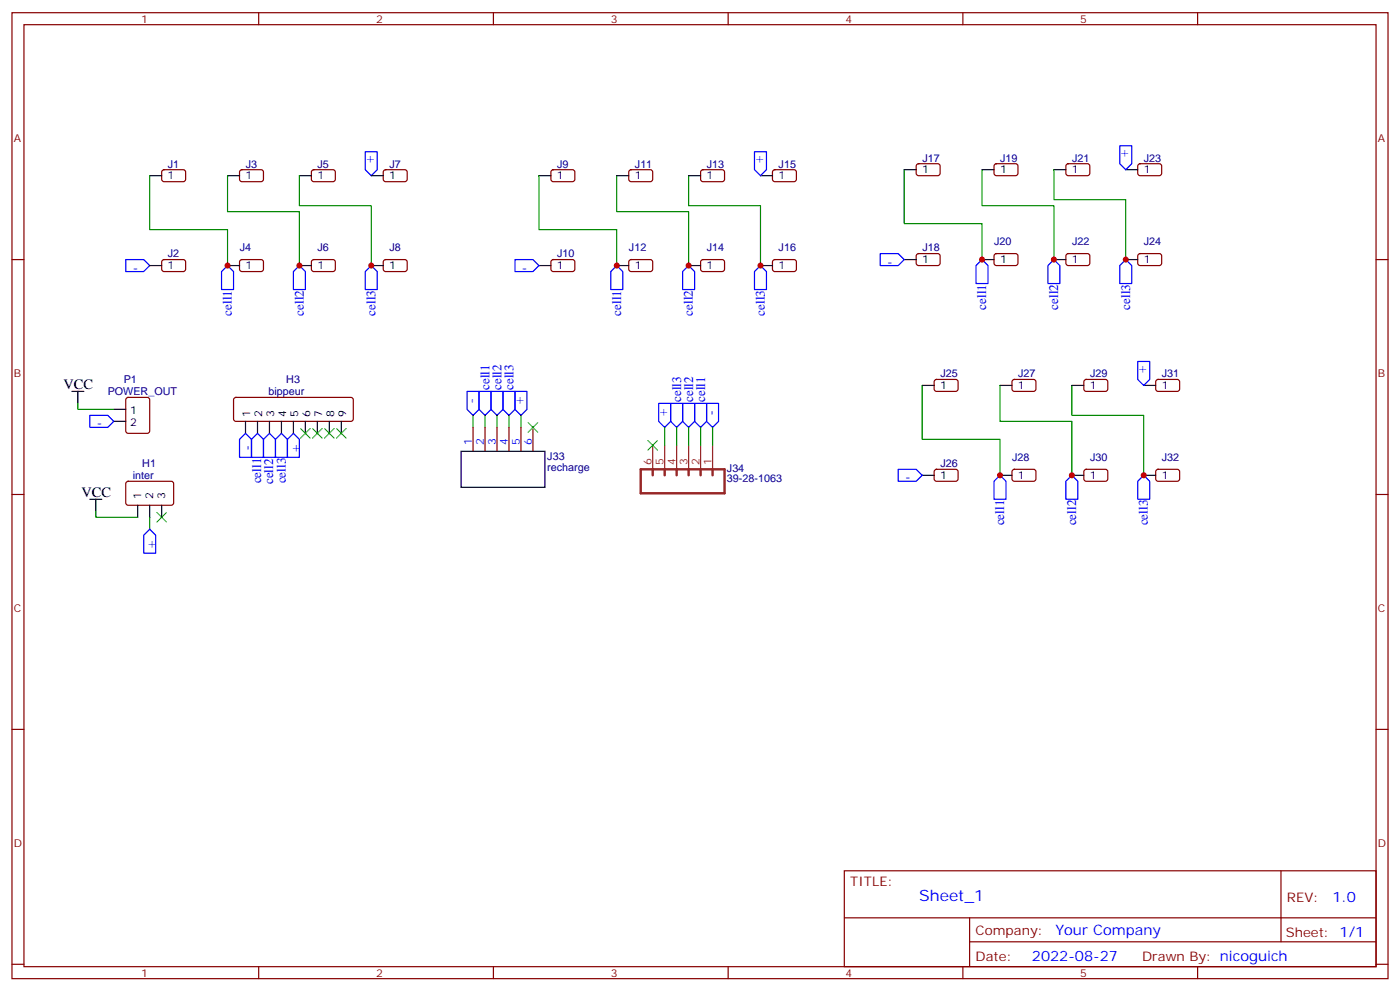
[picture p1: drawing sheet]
<svg xmlns="http://www.w3.org/2000/svg" width="412mm" height="292mm" viewBox="0 0 412 292" stroke-linecap="round" stroke-linejoin="round" font-family="sans-serif">
<g fill="none" stroke="#870000" stroke-width=".35">
<path d="M3.5 3.7h405.4v284.4h-405.4zM7.1 7.3h398.2v277.3h-398.2zM76.2 3.7v3.6M145.3 3.7v3.6M214.5 3.7v3.6M283.6 3.7v3.6M352.8 3.7v3.6M47.9 50.2l.4-.2h5.9l.5 .7-.1 2.4-.6 .4-5.9-.1-.5-.6v-2.1zM70.8 50.2l.5-.2h5.9l.4 .7-.1 2.4-.6 .4-5.9-.1-.4-.6v-2.1zM92 50.2l.4-.2h5.9l.5 .7-.1 2.4-.6 .4-5.9-.1-.5-.6v-2.1zM113.1 50.2l.5-.2h5.9l.4 .7v2.4l-.7 .4-5.9-.1-.4-.6v-2.1zM162.5 50.2l.5-.2h5.9l.4 .7v2.4l-.7 .4-5.9-.1-.4-.6v-2.1z"/>
<path d="M185.4 50.2l.5-.2h5.9l.5 .7-.1 2.4-.6 .4-6-.1-.4-.6v-2.1zM206.6 50.2l.5-.2h5.9l.4 .7v2.4l-.7 .4-5.9-.1-.4-.6v-2.1zM227.8 50.2l.4-.2h6l.4 .7-.1 2.4-.6 .4-5.9-.1-.5-.6v-2.1zM270.1 48.4l.5-.2h5.9l.4 .7v2.4l-.7 .4h-5.9l-.4-.7v-2.1zM293 48.4l.5-.2h5.9l.5 .7-.1 2.4-.6 .4h-6l-.4-.7v-2.1zM314.2 48.4l.5-.2h5.9l.4 .7v2.4l-.7 .4h-5.9l-.4-.7v-2.1zM335.4 48.4l.4-.2h6l.4 .7-.1 2.4-.6 .4h-5.9l-.5-.7v-2.1zM3.5 76.4h3.6M47.9 76.6l.4-.2 5.9 .1 .5 .6-.1 2.4-.6 .4h-5.9l-.5-.7v-2.1zM70.8 76.6l.5-.2 5.9 .1 .4 .6-.1 2.4-.6 .4h-5.9l-.4-.7v-2.1zM92 76.6l.4-.2 5.9 .1 .5 .6-.1 2.4-.6 .4h-5.9l-.5-.7v-2.1zM113.1 76.6l.5-.2 5.9 .1 .4 .6v2.4l-.7 .4h-5.9l-.4-.7v-2.1z"/>
<path d="M162.5 76.6l.5-.2 5.9 .1 .4 .6v2.4l-.7 .4h-5.9l-.4-.7v-2.1zM185.4 76.6l.5-.2 5.9 .1 .5 .6-.1 2.4-.6 .4h-6l-.4-.7v-2.1zM206.6 76.6l.5-.2 5.9 .1 .4 .6v2.4l-.7 .4h-5.9l-.4-.7v-2.1zM227.8 76.6l.4-.2 6 .1 .4 .6-.1 2.4-.6 .4h-5.9l-.5-.7v-2.1zM270.1 74.9l.5-.3 5.9 .1 .4 .7v2.3l-.7 .5-5.9-.1-.4-.6v-2.1zM293 74.9l.5-.3 5.9 .1 .5 .7-.1 2.3-.6 .5-6-.1-.4-.6v-2.1zM314.2 74.9l.5-.3 5.9 .1 .4 .7v2.3l-.7 .5-5.9-.1-.4-.6v-2.1zM335.4 74.9l.4-.3 6 .1 .4 .7-.1 2.3-.6 .5-5.9-.1-.5-.6v-2.1zM405.3 76.4h3.6M37.3 117.2l.4-.2h5.7l.6 .4 .1 9.5-.5 .6-5.9 .1-.6-.5-.1-9.4zM69 117.2l.5-.2h33.9l.5 .2 .2 .5v5.6l-.3 .5-.4 .2h-33.9l-.5-.2-.2-.5v-5.6zM275.4 111.9l.5-.2h5.9l.4 .7v2.4l-.7 .4h-5.9l-.4-.7v-2.1z"/>
<path d="M298.3 111.9l.5-.2h5.9l.5 .7-.1 2.4-.7 .4h-5.9l-.4-.7v-2.1zM319.5 111.9l.5-.2h5.9l.4 .7v2.4l-.7 .4h-5.9l-.4-.7v-2.1zM340.7 111.9l.4-.2h6l.4 .7-.1 2.4-.6 .4h-5.9l-.5-.7v-2.1zM139.3 125.8v7.1M142.9 125.8v7.1M146.4 125.8v7.1M149.9 125.8v7.1M153.5 125.8v7.1M157 125.8v7.1M275.4 138.4l.5-.3 5.9 .1 .4 .7v2.3l-.7 .5-5.9-.1-.4-.6v-2.1zM298.3 138.4l.5-.3 5.9 .1 .5 .7-.1 2.3-.7 .5-5.9-.1-.4-.6v-2.1zM319.5 138.4l.5-.3 5.9 .1 .4 .7v2.3l-.7 .5-5.9-.1-.4-.6v-2.1z"/>
<path d="M340.7 138.4l.4-.3 6 .1 .4 .7-.1 2.3-.6 .5-5.9-.1-.5-.6v-2.1zM3.5 145.6h3.6M37.3 141.9l.4-.2h13l.5 .7-.1 5.9-.7 .4h-12.9l-.5-.7v-5.6zM405.3 145.6h3.6M3.5 214.7h3.6M405.3 214.7h3.6M248.7 256.3h156.6v28.3h-156.6zM377.3 256.4v20.8M248.7 270.2h156.5M285.6 277.2h119.6M285.6 270.2v14.1M3.5 283.8h3.6"/>
<path d="M76.2 284.6v3.5M145.3 284.6v3.5M214.5 284.6v3.5M283.6 284.6v3.5M352.8 284.6v3.5M405.3 283.8h3.6"/>
</g>
<g fill="none" stroke="#00f" stroke-width=".35">
<path d="M107.6 44.7h3.5v5.3l-1.7 1.7-1.8-1.7zM222.2 44.7h3.6v5.3l-1.8 1.7-1.8-1.7zM329.8 42.9h3.6v5.3l-1.8 1.8-1.8-1.8zM37 76.4h5.3l1.8 1.8-1.8 1.7h-5.3zM67 78.2l1.8 1.7v5.3h-3.5v-5.3zM88.2 78.2l1.8 1.7v5.3h-3.6v-5.3zM109.4 78.2l1.7 1.7v5.3h-3.5v-5.3zM151.7 76.4h5.3l1.7 1.8-1.7 1.7h-5.3zM181.7 78.2l1.7 1.7v5.3h-3.5v-5.3zM202.8 78.2l1.8 1.7v5.3h-3.5v-5.3zM224 78.2l1.8 1.7v5.3h-3.6v-5.3zM259.3 74.6h5.3l1.7 1.8-1.7 1.8h-5.3z"/>
<path d="M289.3 76.4l1.7 1.8v5.3h-3.5v-5.3zM310.4 76.4l1.8 1.8v5.3h-3.5v-5.3zM329.8 78.2l1.8-1.8 1.8 1.8v5.3h-3.6zM137.6 115.2h3.5v5.3l-1.8 1.8-1.7-1.8zM141.1 115.2h3.5v5.3l-1.7 1.8-1.8-1.8zM144.6 115.2h3.6v5.3l-1.8 1.8-1.8-1.8zM148.2 115.2h3.5v5.3l-1.8 1.8-1.7-1.8zM151.7 115.2h3.5v5.3l-1.7 1.8-1.8-1.8zM194 118.7h3.6v5.3l-1.8 1.8-1.8-1.8zM197.6 118.7h3.5v5.3l-1.8 1.8-1.7-1.8zM201.1 118.7h3.5v5.3l-1.8 1.8-1.7-1.8zM204.6 118.7h3.5v5.3l-1.7 1.8-1.8-1.8z"/>
<path d="M208.1 118.7h3.6v5.3l-1.8 1.8-1.8-1.8zM335.1 106.4h3.6v5.3l-1.8 1.8-1.8-1.8zM26.5 122.3h5.2l1.8 1.7-1.8 1.8h-5.2zM70.6 129.3l1.7-1.7 1.8 1.7v5.3h-3.5zM75.8 127.6l1.8 1.7v5.3h-3.5v-5.3zM79.4 127.6l1.7 1.7v5.3h-3.5v-5.3zM82.9 127.6l1.8 1.7v5.3h-3.6v-5.3zM86.4 127.6l1.8 1.7v5.3h-3.5v-5.3zM264.6 138.1h5.3l1.7 1.8-1.7 1.8h-5.3zM294.6 139.9l1.7 1.8v5.3h-3.5v-5.3zM315.7 139.9l1.8 1.8v5.3h-3.5v-5.3zM42.3 157.6l1.8-1.8 1.8 1.8v5.2h-3.6z"/>
<path d="M335.1 141.7l1.8-1.8 1.8 1.8v5.3h-3.6z"/>
</g>
<g fill="none" stroke="#000" stroke-width=".35">
<path d="M44.1 51.7h3.5M67 51.7h3.6M88.2 51.7h3.5M109.4 51.7h3.5M158.7 51.7h3.6M181.7 51.7h3.5M202.8 51.7h3.6M224 51.7h3.5M266.3 50h3.6M289.3 50h3.5M310.4 50h3.6M331.6 50h3.5"/>
<path d="M44.1 78.2h3.5M67 78.2h3.6M88.2 78.2h3.5M109.4 78.2h3.5M158.7 78.2h3.6M181.7 78.2h3.5M202.8 78.2h3.6M224 78.2h3.5M266.3 76.4h3.6M289.3 76.4h3.5M310.4 76.4h3.6M331.6 76.4h3.5"/>
<path d="M21.2 115.2h3.5M22.9 115.2v3.5M271.6 113.5h3.6M294.6 113.5h3.5M315.7 113.5h3.6M336.9 113.5h3.5M33.5 120.5h3.5M33.5 124h3.5M72.3 124v3.6M75.8 124v3.6M79.4 124v3.6M82.9 124v3.6"/>
<path d="M86.4 124v3.6M90 124v3.6M93.5 124v3.6M97 124v3.6M100.5 124v3.6M135.8 132.9h24.7v10.5h-24.7zM271.6 139.9h3.6M294.6 139.9h3.5M315.7 139.9h3.6M336.9 139.9h3.5M26.5 147h3.5M28.2 147v3.5"/>
<path d="M40.6 148.7v3.6M44.1 148.7v3.6M47.6 148.7v3.6"/>
</g>
<g fill="none" stroke="#008700" stroke-width=".35">
<path d="M44.1 51.7v15.9h22.9v10.6M67 51.7v10.6h21.2v15.9M88.2 51.7v8.8h21.2v17.7M158.7 51.7v15.9h23v10.6M181.7 51.7v10.6h21.1v15.9M202.8 51.7v8.8h21.2v17.7M266.3 50v15.8h23v10.6M289.3 50v10.5h21.1v15.9M310.4 50v8.8h21.2v17.6M22.9 118.7v1.8h10.6M271.6 113.5v15.8h23v10.6M294.6 113.5v10.5h21.1v15.9"/>
<path d="M315.7 113.5v8.8h21.2v17.6M139.3 122.3v3.5M142.9 122.3v3.5M146.4 122.3v3.5M149.9 122.3v3.5M153.5 122.3v3.5M195.8 125.8v5.3M199.3 125.8v5.3M202.8 125.8v5.3M206.4 125.8v5.3M209.9 125.8v5.3M28.2 150.5v1.8h12.4"/>
<path d="M44.1 152.3v3.5"/>
</g>
<g fill="none" stroke="#3c3" stroke-width=".35">
<path d="M88.5 126.2l2.9 2.8M91.4 126.2l-2.9 2.8M92.1 126.2l2.8 2.8M94.9 126.2l-2.8 2.8M95.6 126.2l2.8 2.8M98.4 126.2l-2.8 2.8M99.1 126.2l2.9 2.8M102 126.2l-2.9 2.8M155.6 124.4l2.8 2.8M158.4 124.4l-2.8 2.8M190.9 129.7l2.8 2.8M193.7 129.7l-2.8 2.8"/>
<path d="M46.2 150.8l2.8 2.9M49 150.8l-2.8 2.9"/>
</g>
<path d="M188.7 138.1h24.7v7.1h-24.7zM192.3 138.1v1.8M195.8 138.1v1.8M199.3 138.1v1.8M202.8 138.1v1.8M206.4 138.1v1.8M209.9 138.1v1.8" fill="none" stroke="#8c2424" stroke-width=".71"/>
<path d="M192.3 131.1v7M195.8 131.1v7M199.3 131.1v7M202.8 131.1v7M206.4 131.1v7M209.9 131.1v7" fill="none" stroke="#8c2424" stroke-width=".35"/>
<g fill="#c00">
<circle cx="67" cy="78.2" r=".88"/>
<circle cx="88.2" cy="78.2" r=".88"/>
<circle cx="109.4" cy="78.2" r=".88"/>
<circle cx="224" cy="78.2" r=".88"/>
<circle cx="202.8" cy="78.2" r=".88"/>
<circle cx="181.7" cy="78.2" r=".88"/>
<circle cx="331.6" cy="76.4" r=".88"/>
<circle cx="310.4" cy="76.4" r=".88"/>
<circle cx="289.3" cy="76.4" r=".88"/>
<circle cx="336.9" cy="139.9" r=".88"/>
<circle cx="315.7" cy="139.9" r=".88"/>
<circle cx="294.6" cy="139.9" r=".88"/>
</g>
<text font-size="4.6" fill="#00f" x="270.8" y="265.4">Sheet_1</text>
<g font-size="4.2">
<text x="18.7" y="114.5">VCC</text>
<text x="24" y="146.3">VCC</text>
</g>
<g font-size="4.2" fill="#00f">
<text x="392.5" y="265.6">1.0</text>
<text x="310.9" y="275.2">Your Company</text>
<text x="304" y="283">2022-08-27</text>
</g>
<g font-size="3.9" fill="#00f">
<text x="332.4" y="46.3" transform="rotate(-90 332.4 46.3)">+</text>
<text x="110.1" y="48.1" transform="rotate(-90 110.1 48.1)">+</text>
<text x="224.8" y="48.1" transform="rotate(-90 224.8 48.1)">+</text>
<text x="39.3" y="79.9">-</text>
<text x="153.9" y="79.9">-</text>
<text x="261.5" y="78.2">-</text>
<text x="68.3" y="92.9" transform="rotate(-90 68.3 92.9)">cell1</text>
<text x="89.5" y="92.9" transform="rotate(-90 89.5 92.9)">cell2</text>
<text x="110.6" y="92.9" transform="rotate(-90 110.6 92.9)">cell3</text>
<text x="182.9" y="92.9" transform="rotate(-90 182.9 92.9)">cell1</text>
<text x="204.1" y="92.9" transform="rotate(-90 204.1 92.9)">cell2</text>
<text x="225.3" y="92.9" transform="rotate(-90 225.3 92.9)">cell3</text>
<text x="290.5" y="91.2" transform="rotate(-90 290.5 91.2)">cell1</text>
<text x="311.7" y="91.2" transform="rotate(-90 311.7 91.2)">cell2</text>
<text x="332.9" y="91.2" transform="rotate(-90 332.9 91.2)">cell3</text>
<text x="337.7" y="109.8" transform="rotate(-90 337.7 109.8)">+</text>
<text x="140.1" y="118.7" transform="rotate(-90 140.1 118.7)">-</text>
<text x="144.2" y="114.8" transform="rotate(-90 144.2 114.8)">cell1</text>
<text x="147.8" y="114.8" transform="rotate(-90 147.8 114.8)">cell2</text>
<text x="151.3" y="114.8" transform="rotate(-90 151.3 114.8)">cell3</text>
<text x="154.2" y="118.9" transform="rotate(-90 154.2 118.9)">+</text>
<text x="200.7" y="118.4" transform="rotate(-90 200.7 118.4)">cell3</text>
<text x="204.2" y="118.4" transform="rotate(-90 204.2 118.4)">cell2</text>
<text x="207.7" y="118.4" transform="rotate(-90 207.7 118.4)">cell1</text>
<text x="28.7" y="125.8">-</text>
<text x="196.6" y="122.4" transform="rotate(-90 196.6 122.4)">+</text>
<text x="210.7" y="122.3" transform="rotate(-90 210.7 122.3)">-</text>
<text x="74" y="132.5" transform="rotate(-90 74 132.5)">-</text>
<text x="88.3" y="133.2" transform="rotate(-90 88.3 133.2)">+</text>
<text x="77" y="142.3" transform="rotate(-90 77 142.3)">cell1</text>
<text x="80.5" y="142.5" transform="rotate(-90 80.5 142.5)">cell2</text>
<text x="84.2" y="142.3" transform="rotate(-90 84.2 142.3)">cell3</text>
<text x="266.8" y="141.7">-</text>
<text x="295.8" y="154.7" transform="rotate(-90 295.8 154.7)">cell1</text>
<text x="317" y="154.7" transform="rotate(-90 317 154.7)">cell2</text>
<text x="338.2" y="154.7" transform="rotate(-90 338.2 154.7)">cell3</text>
<text x="45.8" y="161.3" transform="rotate(-90 45.8 161.3)">+</text>
</g>
<g font-size="3.9" fill="#800">
<text x="250.5" y="260.9">TITLE:</text>
<text x="379.1" y="265.6">REV:</text>
<text x="287.4" y="275.1">Company:</text>
<text x="378.7" y="275.7">Sheet: 1/1</text>
<text x="287.4" y="282.8">Date:</text>
<text x="336.4" y="282.9">Drawn By: nicoguich</text>
</g>
<g font-size="3.2" fill="#800">
<text x="41.6" y="6.7">1</text>
<text x="110.8" y="6.7">2</text>
<text x="179.9" y="6.7">3</text>
<text x="249.1" y="6.7">4</text>
<text x="318.2" y="6.7">5</text>
<text x="4.1" y="41.8">A</text>
<text x="405.9" y="41.8">A</text>
<text x="4.1" y="111">B</text>
<text x="405.9" y="111">B</text>
<text x="4.1" y="180.1">C</text>
<text x="405.9" y="180.1">C</text>
<text x="4.1" y="249.3">D</text>
<text x="405.9" y="249.3">D</text>
<text x="41.6" y="287.5">1</text>
<text x="110.8" y="287.5">2</text>
<text x="179.9" y="287.5">3</text>
<text x="249.1" y="287.5">4</text>
<text x="318.2" y="287.5">5</text>
</g>
<g font-size="3.2" fill="#000080">
<text x="271.7" y="47.6">J17</text>
<text x="294.6" y="47.6">J19</text>
<text x="315.8" y="47.6">J21</text>
<text x="337" y="47.6">J23</text>
<text x="49.5" y="49.3">J1</text>
<text x="72.4" y="49.3">J3</text>
<text x="93.5" y="49.3">J5</text>
<text x="114.7" y="49.3">J7</text>
<text x="164.1" y="49.3">J9</text>
<text x="187" y="49.3">J11</text>
<text x="208.2" y="49.3">J13</text>
<text x="229.4" y="49.3">J15</text>
<text x="49.5" y="75.8">J2</text>
<text x="70.6" y="74">J4</text>
<text x="93.6" y="74">J6</text>
<text x="114.7" y="74">J8</text>
<text x="164.1" y="75.8">J10</text>
<text x="185.3" y="74">J12</text>
<text x="208.2" y="74">J14</text>
<text x="229.4" y="74">J16</text>
<text x="271.7" y="74">J18</text>
<text x="292.9" y="72.3">J20</text>
<text x="315.8" y="72.3">J22</text>
<text x="337" y="72.3">J24</text>
<text x="36.4" y="112.7">P1</text>
<text x="84.3" y="112.7">H3</text>
<text x="277" y="111.1">J25</text>
<text x="299.9" y="111.1">J27</text>
<text x="321.1" y="111.1">J29</text>
<text x="342.3" y="111.1">J31</text>
<text x="31.7" y="116.4">POWER_OUT</text>
<text x="79.1" y="116.3">bippeur</text>
<text x="41.9" y="137.4">H1</text>
<text x="161.2" y="135.3">J33</text>
<text x="277" y="137.5">J26</text>
<text x="298.2" y="135.8">J28</text>
<text x="321.1" y="135.8">J30</text>
<text x="342.3" y="135.8">J32</text>
<text x="39.2" y="141">inter</text>
<text x="161.2" y="138.5">recharge</text>
<text x="214.1" y="142">39-28-1063</text>
<text x="214.1" y="138.9">J34</text>
</g>
<g font-size="3.2">
<text x="49.4" y="52.8">1</text>
<text x="72.3" y="52.8">1</text>
<text x="93.5" y="52.8">1</text>
<text x="114.7" y="52.8">1</text>
<text x="164" y="52.8">1</text>
<text x="187" y="52.8">1</text>
<text x="208.1" y="52.8">1</text>
<text x="229.3" y="52.8">1</text>
<text x="271.6" y="51">1</text>
<text x="294.6" y="51">1</text>
<text x="315.7" y="51">1</text>
<text x="336.9" y="51">1</text>
<text x="271.6" y="77.5">1</text>
<text x="294.6" y="77.5">1</text>
<text x="315.7" y="77.5">1</text>
<text x="336.9" y="77.5">1</text>
<text x="49.4" y="79.2">1</text>
<text x="72.3" y="79.2">1</text>
<text x="93.5" y="79.2">1</text>
<text x="114.7" y="79.2">1</text>
<text x="164" y="79.2">1</text>
<text x="187" y="79.2">1</text>
<text x="208.1" y="79.2">1</text>
<text x="229.3" y="79.2">1</text>
<text x="276.9" y="114.5">1</text>
<text x="299.9" y="114.5">1</text>
<text x="321" y="114.5">1</text>
<text x="342.2" y="114.5">1</text>
<text x="38.3" y="121.9">1</text>
<text x="38.3" y="125.4">2</text>
<text x="73.7" y="122.7" transform="rotate(-90 73.7 122.7)">1</text>
<text x="77.3" y="122.7" transform="rotate(-90 77.3 122.7)">2</text>
<text x="80.8" y="122.7" transform="rotate(-90 80.8 122.7)">3</text>
<text x="84.3" y="122.7" transform="rotate(-90 84.3 122.7)">4</text>
<text x="87.8" y="122.7" transform="rotate(-90 87.8 122.7)">5</text>
<text x="91.4" y="122.7" transform="rotate(-90 91.4 122.7)">6</text>
<text x="94.9" y="122.7" transform="rotate(-90 94.9 122.7)">7</text>
<text x="98.4" y="122.7" transform="rotate(-90 98.4 122.7)">8</text>
<text x="102" y="122.7" transform="rotate(-90 102 122.7)">9</text>
<text x="276.9" y="141">1</text>
<text x="299.9" y="141">1</text>
<text x="321" y="141">1</text>
<text x="342.2" y="141">1</text>
<text x="41.6" y="147" transform="rotate(-90 41.6 147)">1</text>
<text x="45.2" y="147" transform="rotate(-90 45.2 147)">2</text>
<text x="48.7" y="147" transform="rotate(-90 48.7 147)">3</text>
</g>
<g font-size="3.2" fill="#00f">
<text x="139" y="131.1" transform="rotate(-90 139 131.1)">1</text>
<text x="142.5" y="131.1" transform="rotate(-90 142.5 131.1)">2</text>
<text x="146" y="131.1" transform="rotate(-90 146 131.1)">3</text>
<text x="149.6" y="131.1" transform="rotate(-90 149.6 131.1)">4</text>
<text x="153.1" y="131.1" transform="rotate(-90 153.1 131.1)">5</text>
<text x="156.6" y="131.1" transform="rotate(-90 156.6 131.1)">6</text>
</g>
<g font-size="3.2" fill="#8d2323">
<text x="191.9" y="136.7" transform="rotate(-90 191.9 136.7)">6</text>
<text x="195.4" y="136.7" transform="rotate(-90 195.4 136.7)">5</text>
<text x="199" y="136.7" transform="rotate(-90 199 136.7)">4</text>
<text x="202.5" y="136.7" transform="rotate(-90 202.5 136.7)">3</text>
<text x="206" y="136.7" transform="rotate(-90 206 136.7)">2</text>
<text x="209.5" y="136.7" transform="rotate(-90 209.5 136.7)">1</text>
</g>
</svg>
